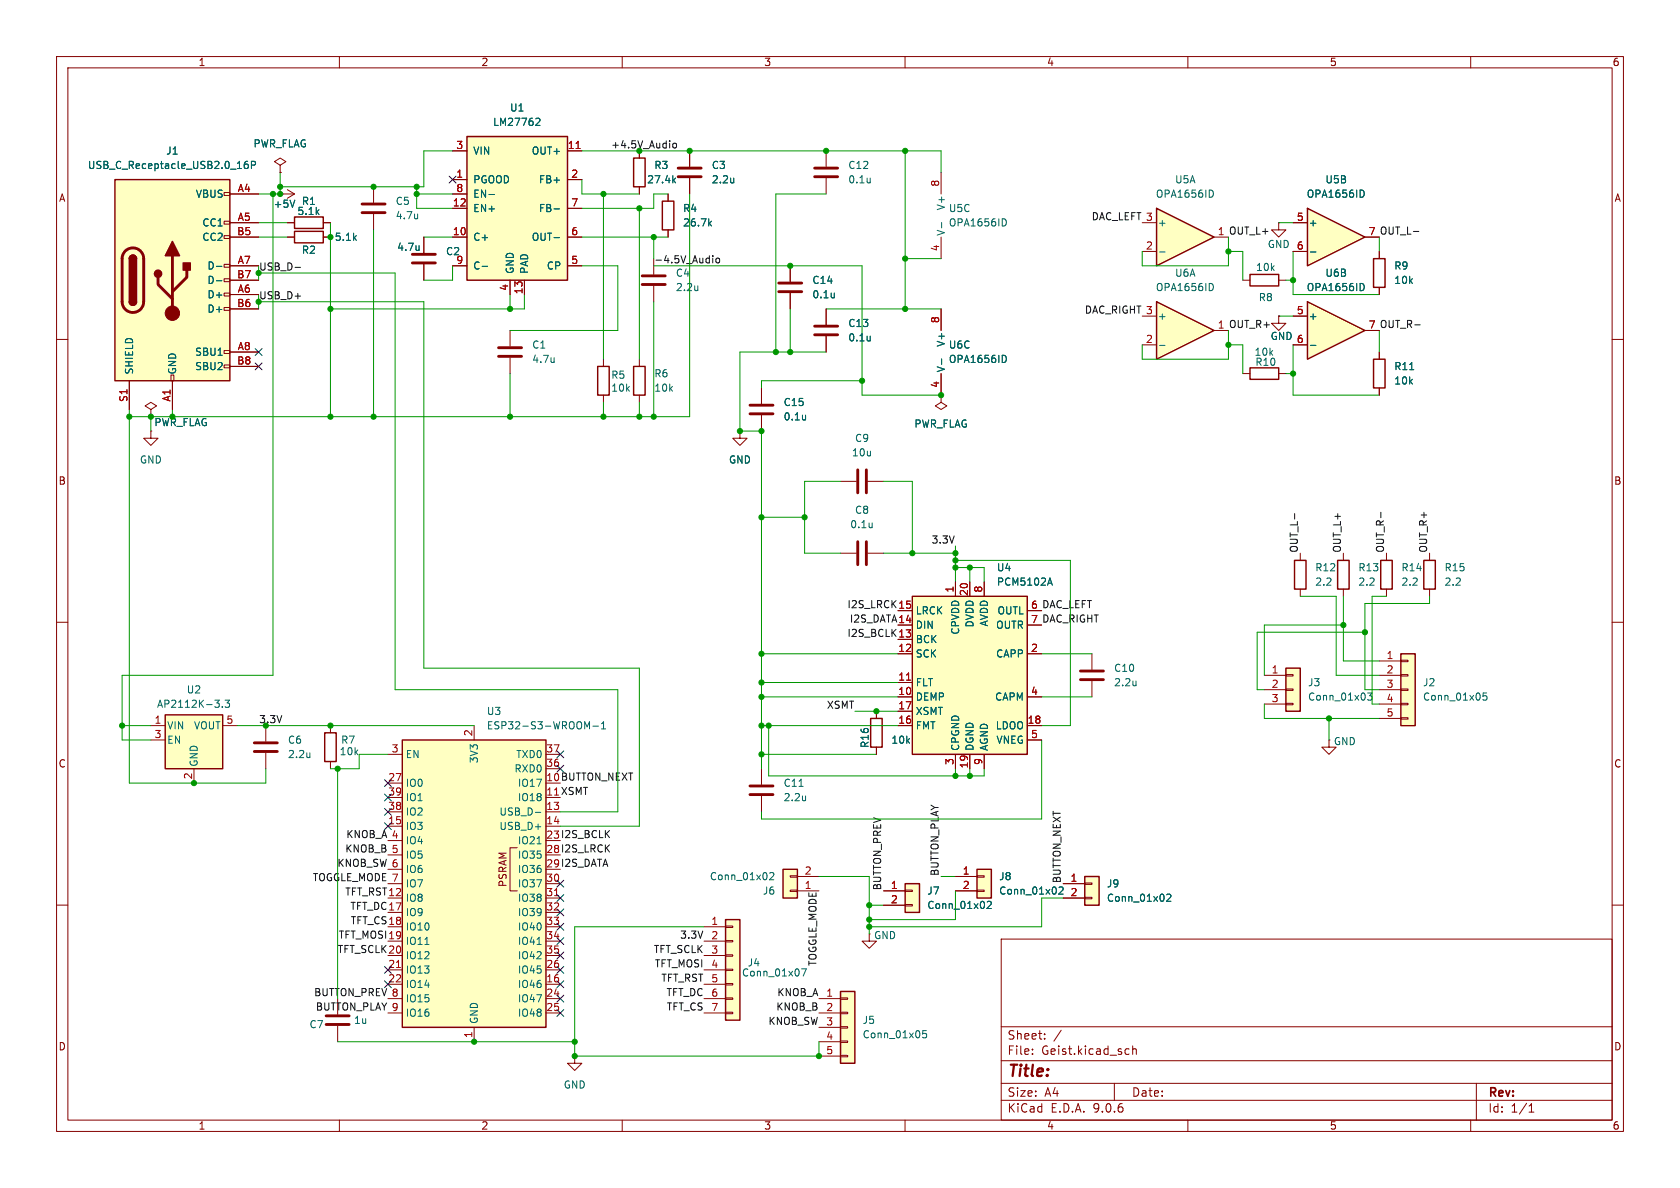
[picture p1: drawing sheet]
<svg xmlns="http://www.w3.org/2000/svg" width="297mm" height="210mm" viewBox="0 0 297 210" stroke-linecap="round" stroke-linejoin="round" font-family="sans-serif">
<g fill="none" stroke="#840000" stroke-width=".18">
<path d="M10 10h277v190h-277zM12 12h273v186h-273zM60 10v2M110 10v2M160 10v2M210 10v2M260 10v2M49.5 34.3h.1M49.5 29.2l1-.6-1-.7-1 .7 1 .6v1.3M49.5 30.5h.1M49.5 34.3h2.6M50.8 33.5l1.3 .8"/>
<path d="M52.1 34.3l-1.3 .8M10 60h2M285 60h2M148.6 85.1h2.8M148.6 97.8h2.8M153.4 85.1h2.8M153.4 97.8h2.8M10 110h2M285 110h2M10 160h2M59.7 176.5v2.8M177 166h108v32h-108z"/>
<path d="M285 160h2M59.7 181.4v2.8M60 198v2M110 198v2M160 198v2M177 194.5h108M177 191.5h108M177 187.5h108M177 181.5h108M182.5 186.3v.1M182.5 185.5v.1M184.7 183.6v.1"/>
<path d="M184.7 182.8v.1M187.6 182.1l-1.3 2M197 191.5v3M199.2 185.4l.4 .1M199.6 186.3l-.4 .1M200.2 185.5l.3-.1 .3 .1 .1 .9M200.2 184.9v1.5M210 198v2M260 198v2M261 191.5v6.5M270.3 196.6h.9M270.3 195.5l.4-.4v1.5"/>
</g>
<path d="M151.6 83.1v4M151.6 95.8v4M153.2 83.1v4M153.2 95.8v4M57.7 179.6h4M57.7 181.1h4" fill="none" stroke="#840000" stroke-width=".51"/>
<path d="M52.1 35.4l-.4 1.2M154.2 92.4v.9M154.2 93.2h-.1" fill="none" stroke="#006464" stroke-width=".18"/>
<path d="M128.3 162.6h2.5v17.7h-2.5z" fill="#ffffc2"/>
<path d="M128.3 162.6h2.5v17.7h-2.5z" fill="none" stroke="#840000" stroke-width=".25"/>
<g fill="none" stroke="#840000" stroke-width=".18">
<path d="M124.5 163.8h3.8M124.5 166.4h3.8M124.5 168.9h3.8M124.5 171.5h3.8M124.5 174h3.8M124.5 176.5h3.8M124.5 179.1h3.8M128.3 163.7h1.2v.3h-1.2zM128.3 166.2h1.2v.3h-1.2zM128.3 168.8h1.2v.2h-1.2zM128.3 171.3h1.2v.3h-1.2zM128.3 173.9h1.2v.2h-1.2z"/>
<path d="M128.3 176.4h1.2v.3h-1.2zM128.3 178.9h1.2v.3h-1.2z"/>
</g>
<path d="M141.7 171.3h.8l-.5 1.2" fill="none" stroke="#006464" stroke-width=".18"/>
<path d="M138.4 153.7h2.6v5.1h-2.6z" fill="#ffffc2"/>
<path d="M138.4 153.7h2.6v5.1h-2.6z" fill="none" stroke="#840000" stroke-width=".25"/>
<path d="M139.7 157.4h1.3v.2h-1.3zM139.7 154.8h1.3v.3h-1.3zM141 157.5h3.8M141 154.9h3.8" fill="none" stroke="#840000" stroke-width=".18"/>
<path d="M136.1 154.4l.5-.2 .2 .4-.8 .9h.8" fill="none" stroke="#006464" stroke-width=".18"/>
<path d="M148.6 175.3h2.5v12.7h-2.5z" fill="#ffffc2"/>
<path d="M52.1 38.4h5v2h-5zM52.1 40.9h5v2h-5zM148.6 175.3h2.5v12.7h-2.5z" fill="none" stroke="#840000" stroke-width=".25"/>
<g fill="none" stroke="#840000" stroke-width=".18">
<path d="M50.8 39.4h1.3M57.1 39.4h1.3M50.8 41.9h1.3M57.1 41.9h1.3M144.8 176.5h3.8M144.8 179.1h3.8M148.6 176.4h1.3v.3h-1.3zM148.6 178.9h1.3v.3h-1.3zM153.7 165.1v1.3h1.2l-1.2 1.2-1.3-1.2h1.3M153.7 165.1h.1M144.8 181.6h3.8M144.8 184.2h3.8"/>
<path d="M144.8 186.7h3.8M148.6 181.5h1.3v.2h-1.3zM148.6 184h1.3v.3h-1.3zM148.6 186.6h1.3v.2h-1.3z"/>
</g>
<path d="M163.8 182.2h-.6l-.1 .6 .2-.1h.4l.1 .2v.4l-.2 .2-.5-.2" fill="none" stroke="#006464" stroke-width=".18"/>
<path d="M71.1 130.8h25.4v50.8h-25.4z" fill="#ffffc2"/>
<path d="M117.1 35.6h2v5h-2zM228.9 99.1h2v5h-2zM236.5 99.1h2v5h-2zM71.1 130.8h25.4v50.8h-25.4z" fill="none" stroke="#840000" stroke-width=".25"/>
<g fill="none" stroke="#840000" stroke-width=".18">
<path d="M118.1 34.3v1.3M121.9 26.7v2.8M121.9 31.5v2.8M166.4 30.5v3.8M118.1 40.6v1.3M166.4 41.9v3.8M130.8 76.2v1.3h1.3l-1.3 1.2-1.3-1.2h1.3M130.8 76.2h.1M229.9 97.8v1.3M237.5 97.8v1.3M229.9 104.1v1.3M237.5 104.1v1.3"/>
<path d="M68.6 133.4h2.5M68.6 138.4h2.5M83.8 128.3v2.5M96.5 133.4h2.6M96.5 135.9h2.6M234.9 130.8v1.3h1.3l-1.3 1.3-1.2-1.3h1.2M234.9 130.8h.1M68.6 141h2.5M68.6 143.5h2.5M68.6 146.1h2.5M68.6 148.6h2.5M68.6 151.1h2.5"/>
<path d="M68.6 153.7h2.5M68.6 156.2h2.5M68.6 158.8h2.5M91.4 149.9h-1.2v7.6h1.2M96.5 143.5h2.6M96.5 146.1h2.6M96.5 156.2h2.6M96.5 158.8h2.6M68.6 161.3h2.5M68.6 163.8h2.5M68.6 166.4h2.5M68.6 168.9h2.5"/>
<path d="M68.6 171.5h2.5M68.6 174h2.5M68.6 176.5h2.5M68.6 179.1h2.5M96.5 161.3h2.6M96.5 163.8h2.6M96.5 166.4h2.6M96.5 168.9h2.6M96.5 171.5h2.6M96.5 174h2.6M96.5 176.5h2.6M96.5 179.1h2.6"/>
<path d="M83.8 181.6v2.6"/>
</g>
<g fill="none" stroke="#006464" stroke-width=".18">
<path d="M125.4 39.5l.4 .4M125.8 39.1l-.5 .5M129.7 31.5v.8M129.7 32.2v.1M166.5 39.3v1M177.5 38.7a.68 .68 0 0 1 .4 .6 .68 .68 0 0 1-.4 .6M103.8 128.5l.4-.9v1.2M104.8 128.4h1M106.3 128.8h.8M106.3 127.9l.4-.3v1.2M94.6 143.6h1M94.9 149.2h.8"/>
<path d="M75.1 166.9h.7M94.9 166.9h.8"/>
</g>
<path d="M98 158.3h.8M70.1 171h.7" fill="none" stroke="#a90000" stroke-width=".18"/>
<path d="M119.9 29.7h4.1M119.9 31.2h4.1" fill="none" stroke="#840000" stroke-width=".51"/>
<path d="M247.6 115.6h2.6v12.7h-2.6z" fill="#ffffc2"/>
<path d="M244.1 99.1h2v5h-2zM251.7 99.1h2v5h-2zM247.6 115.6h2.6v12.7h-2.6z" fill="none" stroke="#840000" stroke-width=".25"/>
<g fill="none" stroke="#840000" stroke-width=".18">
<path d="M245.1 97.8v1.3M252.7 97.8v1.3M243.8 116.8h3.8M243.8 119.4h3.8M245.1 104.1v1.3M247.6 116.7h1.3v.3h-1.3zM247.6 119.3h1.3v.2h-1.3zM252.7 104.1v1.3M243.8 121.9h3.8M243.8 124.5h3.8M243.8 127h3.8M247.6 121.8h1.3v.2h-1.3z"/>
<path d="M247.6 124.3h1.3v.3h-1.3zM247.6 126.9h1.3v.2h-1.3z"/>
</g>
<path d="M262.8 122.5h-.6v.6l.1-.1h.5l.1 .2-.1 .4-.2 .2-.4-.2" fill="none" stroke="#006464" stroke-width=".18"/>
<path d="M227.3 118.1h2.6v7.6h-2.6z" fill="#ffffc2"/>
<path d="M112 64.8h2v5.1h-2zM227.3 118.1h2.6v7.6h-2.6z" fill="none" stroke="#840000" stroke-width=".25"/>
<path d="M115.6 45.7v2.8M115.6 50.5v2.8M113 63.5v1.3M113 69.9v1.2M193 115.6v2.8M223.5 119.4h3.8M227.3 119.3h1.3v.2h-1.3zM193 120.4v2.8M223.5 121.9h3.8M223.5 124.5h3.8M227.3 121.8h1.3v.2h-1.3zM227.3 124.3h1.3v.3h-1.3z" fill="none" stroke="#840000" stroke-width=".18"/>
<path d="M123.4 50.5v.9M123.4 51.3h-.1M200.8 120.4v.8M200.8 121.1v.1M241.8 122.5h.8l-.5 .5 .4 .1v.5l-.2 .2-.5-.2" fill="none" stroke="#006464" stroke-width=".18"/>
<path d="M113.5 48.8h4.1M113.5 50.3h4.1M191 118.6h4.1M191 120.1h4.1" fill="none" stroke="#840000" stroke-width=".51"/>
<path d="M82.5 24.1h17.8v25.4h-17.8z" fill="#ffffc2"/>
<path d="M82.5 24.1h17.8v25.4h-17.8zM57.4 129.5h2v5.1h-2z" fill="none" stroke="#840000" stroke-width=".25"/>
<g fill="none" stroke="#840000" stroke-width=".18">
<path d="M80 26.7h2.5M80 31.8h2.5M80 34.3h2.5M80 36.8h2.5M100.3 26.7h2.6M100.3 31.8h2.6M100.3 36.8h2.6M80 41.9h2.5M80 47h2.5M90.2 49.5v2.6M92.7 49.5v2.6M100.3 41.9h2.6"/>
<path d="M100.3 47h2.6M58.4 128.3v1.2M58.4 134.6v1.3"/>
</g>
<path d="M86.4 34.4h1M94.9 20.9l.4 .1 .2 .3-.8 .9h.8M97.9 36.9h1M85.2 47.1h1M97.9 42h1" fill="none" stroke="#006464" stroke-width=".18"/>
<path d="M101.8 26.3h.8" fill="none" stroke="#a90000" stroke-width=".18"/>
<path d="M191.8 154.9h2.5v5.1h-2.5z" fill="#ffffc2"/>
<path d="M105.7 64.8h2v5.1h-2zM191.8 154.9h2.5v5.1h-2.5z" fill="none" stroke="#840000" stroke-width=".25"/>
<path d="M106.7 63.5v1.3M106.7 69.9v1.2M188 156.2h3.8M188 158.8h3.8M191.8 156.1h1.2v.2h-1.2zM191.8 158.6h1.2v.3h-1.2z" fill="none" stroke="#840000" stroke-width=".18"/>
<path d="M206.3 158.2l.5-.1 .2 .3-.8 .9h.8" fill="none" stroke="#006464" stroke-width=".18"/>
<path d="M172.7 153.7h2.6v5.1h-2.6z" fill="#ffffc2"/>
<path d="M112 27.9h2v5.1h-2zM153.9 127h2.1v5.1h-2.1zM172.7 153.7h2.6v5.1h-2.6z" fill="none" stroke="#840000" stroke-width=".25"/>
<path d="M113 26.7v1.2M113 33v1.3M134.6 135.9v2.8M154.9 125.7v1.3M154.9 132.1v1.3M134.6 140.7v2.8M168.9 154.9h3.8M168.9 157.5h3.8M172.7 154.8h1.3v.3h-1.3zM172.7 157.4h1.3v.2h-1.3z" fill="none" stroke="#840000" stroke-width=".18"/>
<path d="M119.1 31.8l.3 .5M119.4 31.5l-.5 .5M141.3 139h.7M142.4 140.7v.8M142.4 141.4v.1M187.2 156.9l.5-.1 .2 .4-.7 .9h.7" fill="none" stroke="#006464" stroke-width=".18"/>
<path d="M132.6 138.9h4.1M132.6 140.5h4.1" fill="none" stroke="#840000" stroke-width=".51"/>
<path d="M231.1 53.3l10.2 5.1-10.2 5.1z" fill="#ffffc2"/>
<path d="M231.1 53.3l10.2 5.1-10.2 5.1zM242.8 45.7h2.1v5.1h-2.1zM242.8 63.5h2.1v5.1h-2.1z" fill="none" stroke="#840000" stroke-width=".25"/>
<path d="M228.6 55.9h2.5M241.3 58.4h2.5M243.8 44.5v1.2M243.8 50.8v1.3M228.6 61h2.5M243.8 62.2v1.3M243.8 68.6v1.3M47 128.3v2.8M47 133.1v2.8" fill="none" stroke="#840000" stroke-width=".18"/>
<path d="M240.8 50.1a.68 .68 0 0 1 .4 .6 .68 .68 0 0 1-.4 .7M231.7 61.1h.9M249.2 65.3h.7M54.8 133.1v.8M54.8 133.8l-.1 .1" fill="none" stroke="#006464" stroke-width=".18"/>
<path d="M45 131.3h4M45 132.8h4" fill="none" stroke="#840000" stroke-width=".51"/>
<path d="M231.1 36.8l10.2 5.1-10.2 5.1z" fill="#ffffc2"/>
<path d="M231.1 36.8l10.2 5.1-10.2 5.1z" fill="none" stroke="#840000" stroke-width=".25"/>
<path d="M228.6 39.4h2.5M228.6 44.5h2.5M241.3 41.9h2.5" fill="none" stroke="#840000" stroke-width=".18"/>
<path d="M240.8 33.6a.68 .68 0 0 1 .4 .6 .68 .68 0 0 1-.4 .7M231.7 44.5h.9" fill="none" stroke="#006464" stroke-width=".18"/>
<path d="M160 156.2h2.6v5.1h-2.6z" fill="#ffffc2"/>
<path d="M221 48.5h5.1v2h-5.1zM221 65h5.1v2.1h-5.1zM160 156.2h2.6v5.1h-2.6z" fill="none" stroke="#840000" stroke-width=".25"/>
<g fill="none" stroke="#840000" stroke-width=".18">
<path d="M74.9 41.9v2.8M74.9 46.7v2.8M219.7 49.5h1.3M226.1 55.9v1.3h1.2l-1.2 1.2-1.3-1.2h1.3M226.1 55.9h.1M226.1 49.5h1.2M26.7 76.2v1.3h1.2l-1.2 1.2-1.3-1.2h1.3M26.7 76.2h.1M219.7 66h1.3M226.1 66h1.2M156.2 157.5h3.8M160 157.4h1.3v.2h-1.3z"/>
<path d="M160 159.9h1.3v.2h-1.3zM156.2 160h3.8"/>
</g>
<path d="M74.1 43.4v.9M74.1 44.1l-.1 .1M174.5 159.5l.5-.2 .2 .4-.7 .9h.7" fill="none" stroke="#006464" stroke-width=".18"/>
<path d="M72.9 45h4.1M72.9 46.5h4.1" fill="none" stroke="#840000" stroke-width=".51"/>
<path d="M161.3 105.4h20.3v28h-20.3z" fill="#ffffc2"/>
<path d="M161.3 105.4h20.3v28h-20.3z" fill="none" stroke="#840000" stroke-width=".25"/>
<g fill="none" stroke="#840000" stroke-width=".18">
<path d="M226.1 39.4v1.2h1.2l-1.2 1.3-1.3-1.3h1.3M226.1 39.4h.1M158.7 108h2.6M158.7 110.5h2.6M158.7 113h2.6M158.7 115.6h2.6M168.9 102.9v2.5M171.4 102.9v2.5M174 102.9v2.5M181.6 108h2.5M181.6 110.5h2.5M181.6 115.6h2.5"/>
<path d="M158.7 120.7h2.6M158.7 123.2h2.6M158.7 125.7h2.6M158.7 128.3h2.6M168.9 133.4v2.5M171.4 133.4v2.5M174 133.4v2.5M181.6 123.2h2.5M181.6 128.3h2.5M181.6 130.8h2.5"/>
</g>
<path d="M160.3 120.2h.7" fill="none" stroke="#a90000" stroke-width=".18"/>
<path d="M185.3 103.1h.6M185.6 102.2l.4 1.2" fill="none" stroke="#006464" stroke-width=".18"/>
<path d="M204.5 53.3l10.1 5.1-10.1 5.1z" fill="#ffffc2"/>
<path d="M204.5 53.3l10.1 5.1-10.1 5.1z" fill="none" stroke="#840000" stroke-width=".25"/>
<path d="M201.9 55.9h2.6M214.6 58.4h2.6M201.9 61h2.6" fill="none" stroke="#840000" stroke-width=".18"/>
<path d="M214.1 50.1a.68 .68 0 0 1 .4 .6 .68 .68 0 0 1-.4 .7M205 61.1h1" fill="none" stroke="#006464" stroke-width=".18"/>
<path d="M204.5 36.8l10.1 5.1-10.1 5.1z" fill="#ffffc2"/>
<path d="M204.5 36.8l10.1 5.1-10.1 5.1z" fill="none" stroke="#840000" stroke-width=".25"/>
<g fill="none" stroke="#840000" stroke-width=".18">
<path d="M66 33v2.8M66 37.8v2.8M201.9 39.4h2.6M90.2 58.4v2.8M166.4 54.6v3.8M201.9 44.5h2.6M214.6 41.9h2.6M90.2 63.2v2.8M134.6 68.6v2.8M134.6 73.4v2.8M166.4 69.9v1.2l1 .7-1 .6-1-.6 1-.7M166.4 69.9h.1"/>
<path d="M166.4 66v3.9"/>
</g>
<path d="M73.8 37.8v.9M73.8 38.6h.1M214.1 33.6a.68 .68 0 0 1 .4 .6 .68 .68 0 0 1-.4 .7M205 44.5h1M98 63.2v.9M98 64h-.1M142.4 73.4v.8M142.4 74.1v.1M166.5 63.5v.9M177.5 62.8a.68 .68 0 0 1 .4 .6 .68 .68 0 0 1-.4 .7" fill="none" stroke="#006464" stroke-width=".18"/>
<path d="M64 36.1h4.1M64 37.6h4.1M88.1 61.5h4.1M88.1 63h4.1M132.6 73.2h4.1M132.6 71.6h4.1" fill="none" stroke="#840000" stroke-width=".51"/>
<path d="M29.2 126.4h10.2v9.5h-10.2z" fill="#ffffc2"/>
<path d="M29.2 126.4h10.2v9.5h-10.2z" fill="none" stroke="#840000" stroke-width=".25"/>
<path d="M146 26.7v2.8M146 31.5v2.8M139.7 47v2.8M139.7 51.8v2.8M146 54.6v2.8M146 59.4v2.8M26.7 128.3h2.5M26.7 130.8h2.5M34.3 135.9v2.5M39.4 128.3h2.5M101.6 186.7v1.3h1.3l-1.3 1.2-1.3-1.2h1.3M101.6 186.7h.1" fill="none" stroke="#840000" stroke-width=".18"/>
<path d="M153.8 31.5v.8M153.8 32.2v.1M147.5 51.8v.8M147.5 52.5l-.1 .1M153.8 59.4v.9M153.8 60.1v.1M38 123.8h.8l-.5 .5M38.7 124.4v.5M39.3 124.9v.1M39.8 123.8h.8l-.4 .5 .3 .1v.5l-.2 .1-.5-.1" fill="none" stroke="#006464" stroke-width=".18"/>
<path d="M144 31.2h4.1M144 29.7h4.1M137.7 51.6h4M137.7 50h4M144 59.2h4.1M144 57.7h4.1" fill="none" stroke="#840000" stroke-width=".51"/>
<path d="M20.3 31.8h20.3v35.5h-20.3z" fill="#ffffc2"/>
<g fill="none" stroke="#840000" stroke-width=".18">
<path d="M39.6 34h1v.5h-1zM39.6 39.1h1v.5h-1zM40.6 34.3h5.1M40.6 39.4h5.1M49.5 34.3h.1M49.5 30.5h.1M50.8 39.4h1.3M57.1 39.4h1.3M80 34.3h2.5M80 26.7h2.5M80 31.8h2.5M80 36.8h2.5"/>
<path d="M100.3 26.7h2.6M100.3 31.8h2.6M100.3 36.8h2.6M113 26.7v1.2M113 33v1.3M118.1 34.3v1.3M121.9 26.7v2.8M121.9 31.5v2.8M228.6 39.4h2.5M39.6 41.7h1v.5h-1zM39.6 46.7h1v.5h-1zM39.6 49.3h1v.5h-1z"/>
<path d="M39.6 51.8h1v.5h-1zM39.6 54.4h1v.5h-1zM40.6 41.9h5.1M40.6 47h5.1M40.6 49.5h5.1M40.6 52.1h5.1M40.6 54.6h5.1M50.8 41.9h1.3M57.1 41.9h1.3M74.9 41.9v2.8M74.9 46.7v2.8M80 41.9h2.5"/>
<path d="M80 47h2.5M90.2 49.5v2.6M92.7 49.5v2.6M100.3 41.9h2.6M100.3 47h2.6M118.1 40.6v1.3M139.7 47v2.8M139.7 51.8v2.8M146 54.6v2.8M146 59.4v2.8M166.4 54.6v3.8M226.1 55.9h.1"/>
<path d="M228.6 44.5h2.5M228.6 55.9h2.5M241.3 41.9h2.5M241.3 58.4h2.5M243.8 44.5v1.2M243.8 50.8v1.3M22.9 67.3v5.1M26.7 72.4l1-.6-1-.7-1 .7 1 .6v1.3M26.7 73.7h.1M30.2 66.3h.5v1h-.5zM30.5 67.3v5.1M39.6 62h1v.5h-1z"/>
<path d="M39.6 64.5h1v.5h-1zM40.6 62.2h5.1M40.6 64.8h5.1M130.8 76.2h.1M134.6 68.6v2.8M134.6 73.4v2.8M166.4 69.9h.1M166.4 66v3.9M228.6 61h2.5M243.8 62.2v1.3M243.8 68.6v1.3M158.7 108h2.6"/>
<path d="M158.7 110.5h2.6M158.7 113h2.6M158.7 115.6h2.6M168.9 102.9v2.5M171.4 102.9v2.5M174 102.9v2.5M181.6 108h2.5M181.6 110.5h2.5M181.6 115.6h2.5M154.9 125.7v1.3M154.9 132.1v1.3M158.7 120.7h2.6"/>
<path d="M158.7 123.2h2.6M158.7 125.7h2.6M158.7 128.3h2.6M168.9 133.4v2.5M171.4 133.4v2.5M174 133.4v2.5M181.6 123.2h2.5M181.6 128.3h2.5M181.6 130.8h2.5M156.2 157.5h3.8M168.9 157.5h3.8M168.9 154.9h3.8"/>
<path d="M188 156.2h3.8M188 158.8h3.8M156.2 160h3.8"/>
</g>
<path d="M20.3 31.8h20.3v35.5h-20.3zM22.9 45.7a.64 .64 0 0 1 .6-.6 .64 .64 0 0 1 .6 .6M22.9 53.3a.64 .64 0 0 0 .6 .7 .64 .64 0 0 0 .6-.7" fill="none" stroke="#840000" stroke-width=".25"/>
<path d="M22.1 44.4a1.9 1.9 0 0 1 2.1-.4 1.9 1.9 0 0 1 1.2 1.7v7.6a1.91 1.91 0 0 1-1.9 1.9 1.91 1.91 0 0 1-1.9-1.9v-7.7l.2-.7zM27.9 49v1.3l2.6 2.5M30.5 45.2v10.2M33 47.8v1.2l-2.5 2.6" fill="none" stroke="#840000" stroke-width=".51"/>
<g fill="#840000" stroke="#840000" stroke-width=".25">
<path d="M22.9 45.7h1.2v7.6h-1.2z"/>
<path d="M23 45.3a.64 .64 0 0 1 .7-.2 .64 .64 0 0 1 .4 .6h-1.2z"/>
<path d="M22.9 53.3h1.2a.64 .64 0 0 1-.6 .7 .64 .64 0 0 1-.6-.7z"/>
<path d="M30.5 42.7l1.2 2.5h-2.5z"/>
<path d="M32.4 46.5h1.3v1.3h-1.3z"/>
<circle cx="27.9" cy="48.4" r=".63"/>
</g>
<circle cx="30.5" cy="55.4" r="1.27" fill="#840000" stroke="#840000" stroke-width=".18"/>
<g fill="none" stroke="#006464" stroke-width=".18">
<path d="M43.8 28.5l-.4 .1a.86 .86 0 0 0 0 1.2l.4-.1 .1-.5-.2-.2-.4 .1-.1 .1M44.4 29.2l.7-.1 .1-.2-.1-.3-.7-.1v1.3M52.1 35.4l-.4 1.2M86.4 34.4h1M94.9 20.9l.4 .1 .2 .3-.8 .9h.8M97.9 36.9h1M119.1 31.8l.3 .5M119.4 31.5l-.5 .5M125.4 39.5l.4 .4M125.8 39.1l-.5 .5M129.7 31.5v.8M129.7 32.2v.1"/>
<path d="M240.8 33.6a.68 .68 0 0 1 .4 .6 .68 .68 0 0 1-.4 .7M38.3 47.1h.9M38.3 49.6h.9M74.1 43.4v.9M74.1 44.1l-.1 .1M85.2 47.1h1M97.9 42h1M147.5 51.8v.8M147.5 52.5l-.1 .1M153.8 59.4v.9M231.7 44.5h.9M240.8 50.1a.68 .68 0 0 1 .4 .6 .68 .68 0 0 1-.4 .7"/>
<path d="M142.4 73.4v.8M142.4 74.1v.1M153.8 60.1v.1M166.5 63.5v.9M177.5 62.8a.68 .68 0 0 1 .4 .6 .68 .68 0 0 1-.4 .7M231.7 61.1h.9M249.2 65.3h.7M185.3 103.1h.6M185.6 102.2l.4 1.2M174.5 159.5l.5-.2 .2 .4-.7 .9h.7M187.2 156.9l.5-.1 .2 .4-.7 .9h.7M206.3 158.2l.5-.1 .2 .3-.8 .9h.8"/>
</g>
<path d="M119 25.4l.2-.1 .3 .1 .1 .5-.1 .2-.3 .1-.2-.2zM52.2 47.3h.9M126 45.2v.1M126 45.6v.9M126.6 45.8l.2-.2 .4 .2v.4l-.1 .2-.3 .1-.2-.1zM249.9 40.9h.9M250.1 57.4h1M228.9 90.8v1M244.1 90.6v.9" fill="none" stroke="#0f0f0f" stroke-width=".18"/>
<g fill="none" stroke="#009600" stroke-width=".18">
<path d="M45.7 39.4h5.1M48.3 34.3v85.1h-26.7v11.4h5.1M49.5 30.5v3.8h-3.8M58.4 39.4v34.3M73.7 33v3.8h6.3M73.7 34.3h6.3M80 26.7h-5.1v6.3h-25.4M102.9 31.8v2.5h10.1M102.9 26.7h63.5v3.8M106.7 34.3v29.2M113 36.8v26.7M118.1 34.3h-2.5v2.5h-12.7"/>
<path d="M121.9 34.3v39.4h-99M146 34.3h-8.8v27.9M160 26.7v27.9M226.1 39.4h2.5M45.7 41.9h5.1M45.7 49.5v-1.2h24.1v73.6h39.4v21.6h-10.1M45.7 54.6v-1.3h29.2v64.8h38.1v28h-13.9M66 40.6v33.1M74.9 41.9h5.1M80 47v2.5h-5.1M90.2 52.1v2.5M92.7 52.1v2.5h-34.3"/>
<path d="M102.9 41.9h15.2M102.9 47h6.3v11.4h-19M115.6 41.9v3.8M115.6 53.3v20.4M115.6 47h36.8v22.9h14M139.7 54.6v7.6M146 54.6h20.4M160 45.7h6.4M217.2 41.9v5.1h-15.3v-2.5M217.2 58.4v5.1h-15.3v-2.5M217.2 44.5h2.5v5M226.1 55.9h2.5"/>
<path d="M227.3 49.5h1.3M228.6 44.5v7.6h15.2M243.8 41.9v2.6M243.8 58.4v3.8M22.9 72.4v66h24.1v-2.5M26.7 73.7v2.5M30.5 72.4v1.3M90.2 66v7.7M106.7 71.1v2.6M113 71.1v2.6M146 62.2h-15.2v14h3.8v59.7M152.4 67.3h-17.8v1.3"/>
<path d="M217.2 61h2.5v5M227.3 66h1.3M228.6 61v8.9h15.2M134.6 91.4h7.6M148.6 85.1h-6.4v12.7h6.4M156.2 97.8h12.7M156.2 85.1h5.1v12.7M168.9 99.1h20.3v29.2h-5.1M168.9 96.5v6.4M134.6 115.6h24.1M168.9 100.3h5.1v2.6M171.4 100.3v2.6"/>
<path d="M184.1 115.6h8.9M229.9 105.4h6.3v14h7.6M237.5 110.5h-14v8.9M237.5 105.4v11.4h6.3M241.3 111.8h-19.1v10.1h1.3M245.1 105.4h-2.5v19.1h1.2M252.7 105.4v1.3h-11.4v15.2h2.5M21.6 128.3h5.1M41.9 128.3h41.9M59.7 135.9v40.6M68.6 133.4h-5.1v2.5h-5.1M134.6 128.3h24.1"/>
<path d="M134.6 133.4h20.3M134.6 123.2h24.1M134.6 120.7h24.1M135.9 128.3v8.9h38.1v-1.3M151.1 125.7h7.6M168.9 135.9v1.3M171.4 135.9v1.3M184.1 123.2h8.9M184.1 130.8v14h-49.5v-1.3M223.5 124.5v2.5h20.3M234.9 127v3.8M144.8 154.9h8.9v10.2"/>
<path d="M166.4 154.9h2.5M168.9 157.5v5.1h-15.2M188 158.8h-3.9v5h-30.4M124.5 163.8h-22.9v22.9h43.2v-2.5M153.7 160h2.5M59.7 184.2h41.9"/>
</g>
<g fill="none" stroke="#000084" stroke-width=".18">
<path d="M79.4 31.1l1.2 1.3M80.6 31.1l-1.2 1.3M45.1 61.6l1.2 1.2M45.1 64.2l1.2 1.2M46.3 61.6l-1.2 1.2M46.3 64.2l-1.2 1.2M68 137.8l1.2 1.2M69.2 137.8l-1.2 1.2M98.5 135.3l1.2 1.2M98.5 132.7l1.2 1.3M99.7 135.3l-1.2 1.2M99.7 132.7l-1.2 1.3"/>
<path d="M68 142.9l1.2 1.2M68 145.4l1.2 1.3M68 140.4l1.2 1.2M69.2 142.9l-1.2 1.2M69.2 145.4l-1.2 1.3M69.2 140.4l-1.2 1.2M98.5 158.1l1.2 1.3M98.5 155.6l1.2 1.2M99.7 158.1l-1.2 1.3M99.7 155.6l-1.2 1.2M68 173.4l1.2 1.2M68 170.8l1.2 1.3"/>
<path d="M69.2 173.4l-1.2 1.2M69.2 170.8l-1.2 1.3M98.5 170.8l1.2 1.3M98.5 175.9l1.2 1.2M98.5 173.4l1.2 1.2M98.5 165.8l1.2 1.2M98.5 168.3l1.2 1.2M98.5 163.2l1.2 1.2M98.5 160.7l1.2 1.2M98.5 178.5l1.2 1.2M99.7 170.8l-1.2 1.3M99.7 175.9l-1.2 1.2"/>
<path d="M99.7 173.4l-1.2 1.2M99.7 165.8l-1.2 1.2M99.7 168.3l-1.2 1.2M99.7 163.2l-1.2 1.2M99.7 160.7l-1.2 1.2M99.7 178.5l-1.2 1.2"/>
</g>
<path d="M101.8 26.3h.8M160.3 120.2h.7" fill="none" stroke="#a90000" stroke-width=".18"/>
<g fill="#009600" stroke="#009600" stroke-width=".18">
<circle cx="115.6" cy="41.9" r=".46"/>
<circle cx="113" cy="36.8" r=".46"/>
<circle cx="106.7" cy="34.3" r=".46"/>
<circle cx="121.9" cy="26.7" r=".46"/>
<circle cx="113" cy="73.7" r=".46"/>
<circle cx="115.6" cy="73.7" r=".46"/>
<circle cx="106.7" cy="73.7" r=".46"/>
<circle cx="47" cy="128.3" r=".46"/>
<circle cx="58.4" cy="128.3" r=".46"/>
<circle cx="30.5" cy="73.7" r=".46"/>
<circle cx="58.4" cy="73.7" r=".46"/>
<circle cx="26.7" cy="73.7" r=".46"/>
<circle cx="22.9" cy="73.7" r=".46"/>
<circle cx="21.6" cy="128.3" r=".46"/>
<circle cx="34.3" cy="138.4" r=".46"/>
<circle cx="48.3" cy="34.3" r=".46"/>
<circle cx="49.5" cy="34.3" r=".46"/>
<circle cx="58.4" cy="54.6" r=".46"/>
<circle cx="66" cy="73.7" r=".46"/>
<circle cx="58.4" cy="41.9" r=".46"/>
<circle cx="49.5" cy="33" r=".46"/>
<circle cx="83.8" cy="184.2" r=".46"/>
<circle cx="144.8" cy="186.7" r=".46"/>
<circle cx="134.6" cy="128.3" r=".46"/>
<circle cx="134.6" cy="133.4" r=".46"/>
<circle cx="101.6" cy="186.7" r=".46"/>
<circle cx="101.6" cy="184.2" r=".46"/>
<circle cx="90.2" cy="54.6" r=".46"/>
<circle cx="73.7" cy="33" r=".46"/>
<circle cx="73.7" cy="34.3" r=".46"/>
<circle cx="66" cy="33" r=".46"/>
<circle cx="90.2" cy="73.7" r=".46"/>
<circle cx="59.7" cy="135.9" r=".46"/>
<circle cx="134.6" cy="91.4" r=".46"/>
<circle cx="130.8" cy="76.2" r=".46"/>
<circle cx="134.6" cy="120.7" r=".46"/>
<circle cx="135.9" cy="128.3" r=".46"/>
<circle cx="134.6" cy="123.2" r=".46"/>
<circle cx="134.6" cy="115.6" r=".46"/>
<circle cx="154.9" cy="125.7" r=".46"/>
<circle cx="142.2" cy="91.4" r=".46"/>
<circle cx="161.3" cy="97.8" r=".46"/>
<circle cx="153.7" cy="163.8" r=".46"/>
<circle cx="153.7" cy="160" r=".46"/>
<circle cx="153.7" cy="162.6" r=".46"/>
<circle cx="171.4" cy="100.3" r=".46"/>
<circle cx="241.3" cy="111.8" r=".46"/>
<circle cx="234.9" cy="127" r=".46"/>
<circle cx="237.5" cy="110.5" r=".46"/>
<circle cx="160" cy="26.7" r=".46"/>
<circle cx="160" cy="45.7" r=".46"/>
<circle cx="146" cy="26.7" r=".46"/>
<circle cx="139.7" cy="47" r=".46"/>
<circle cx="139.7" cy="62.2" r=".46"/>
<circle cx="137.2" cy="62.2" r=".46"/>
<circle cx="160" cy="54.6" r=".46"/>
<circle cx="152.4" cy="67.3" r=".46"/>
<circle cx="134.6" cy="76.2" r=".46"/>
<circle cx="166.4" cy="69.9" r=".46"/>
<circle cx="228.6" cy="66" r=".46"/>
<circle cx="228.6" cy="49.5" r=".46"/>
<circle cx="217.2" cy="61" r=".46"/>
<circle cx="217.2" cy="44.5" r=".46"/>
<circle cx="168.9" cy="97.8" r=".46"/>
<circle cx="168.9" cy="99.1" r=".46"/>
<circle cx="168.9" cy="137.2" r=".46"/>
<circle cx="171.4" cy="137.2" r=".46"/>
<circle cx="168.9" cy="100.3" r=".46"/>
</g>
<text font-size="2.8" fill="#840000" x="178" y="190.9">Title:</text>
<g font-size="2.1" fill="#840000">
<text x="178" y="184">Sheet:</text>
<text x="178" y="186.7">File:</text>
<text x="184.1" y="186.7">Geist.kicad_sch</text>
<text x="178" y="196.9">KiCad</text>
<text x="178" y="194.1">Size:</text>
<text x="184.7" y="194.1">A4</text>
<text x="185.7" y="196.9">E.D.A.</text>
<text x="193.3" y="196.9">9.0.6</text>
<text x="200" y="194.1">Date:</text>
<text x="263" y="194.3">Rev:</text>
<text x="263" y="196.9">Id:</text>
<text x="267.1" y="196.9">1/1</text>
</g>
<g font-size="1.8" fill="#840000">
<text x="35" y="11.9">1</text>
<text x="85" y="11.9">2</text>
<text x="135" y="11.9">3</text>
<text x="185" y="11.9">4</text>
<text x="235" y="11.9">5</text>
<text x="285" y="11.9">6</text>
<text x="10.3" y="35.9">A</text>
<text x="285.3" y="35.9">A</text>
<text x="10.3" y="85.9">B</text>
<text x="285.3" y="85.9">B</text>
<text x="10.3" y="135.9">C</text>
<text x="285.3" y="135.9">C</text>
<text x="89.8" y="156.9" transform="rotate(-90 89.8 156.9)">PSRAM</text>
<text x="10.3" y="185.9">D</text>
<text x="285.3" y="185.9">D</text>
<text x="35" y="199.9">1</text>
<text x="85" y="199.9">2</text>
<text x="135" y="199.9">3</text>
<text x="185" y="199.9">4</text>
<text x="235" y="199.9">5</text>
<text x="285" y="199.9">6</text>
</g>
<g font-size="1.8" fill="#006464">
<text x="87.1" y="22.5">LM27762</text>
<text x="90.1" y="19.9">U1</text>
<text x="29.3" y="27.5">J1</text>
<text x="44.7" y="26.3">PWR_FLAG</text>
<text x="83.6" y="27.5">VIN</text>
<text x="93.9" y="27.5">OUT+</text>
<text x="15.4" y="30.1">USB_C_Receptacle_USB2.0_16P</text>
<text x="34.5" y="35.2">VBUS</text>
<text x="83.6" y="32.6">PGOOD</text>
<text x="83.6" y="35.2">EN-</text>
<text x="95.2" y="32.6">FB+</text>
<text x="114.3" y="32.6">27.4k</text>
<text x="115.6" y="30.1">R3</text>
<text x="125.7" y="30.1">C3</text>
<text x="125.7" y="32.6">2.2u</text>
<text x="149.9" y="30.1">C12</text>
<text x="149.9" y="32.6">0.1u</text>
<text x="204.2" y="35.2">OPA1656ID</text>
<text x="207.6" y="32.6">U5A</text>
<text x="230.9" y="35.2">OPA1656ID</text>
<text x="234.2" y="32.6">U5B</text>
<text x="35.7" y="40.2">CC1</text>
<text x="48.3" y="36.9">+5V</text>
<text x="52.5" y="38.2">5.1k</text>
<text x="53.3" y="36.4">R1</text>
<text x="69.9" y="36.4">C5</text>
<text x="69.9" y="39">4.7u</text>
<text x="83.6" y="37.7">EN+</text>
<text x="95.2" y="37.7">FB-</text>
<text x="120.7" y="37.7">R4</text>
<text x="120.7" y="40.2">26.7k</text>
<text x="167.2" y="41.8" transform="rotate(-90 167.2 41.8)">V-</text>
<text x="167.2" y="37.3" transform="rotate(-90 167.2 37.3)">V+</text>
<text x="167.6" y="40.2">OPA1656ID</text>
<text x="167.6" y="37.7">U5C</text>
<text x="204.6" y="40.2">+</text>
<text x="231.3" y="40.2">+</text>
<text x="35.7" y="42.8">CC2</text>
<text x="36.6" y="47.9">D-</text>
<text x="53.3" y="45.1">R2</text>
<text x="59.1" y="42.8">5.1k</text>
<text x="70.1" y="44.6">4.7u</text>
<text x="78.7" y="45.3">C2</text>
<text x="80.6" y="46.7">9</text>
<text x="83.6" y="42.8">C+</text>
<text x="83.6" y="47.9">C-</text>
<text x="93.9" y="42.8">OUT-</text>
<text x="96.6" y="47.9">CP</text>
<text x="224" y="44">GND 6</text>
<text x="246.4" y="47.9">R9</text>
<text x="36.6" y="50.4">D-</text>
<text x="36.6" y="52.9">D+</text>
<text x="91" y="48.5" transform="rotate(-90 91 48.5)">GND</text>
<text x="93.6" y="48.5" transform="rotate(-90 93.6 48.5)">PAD</text>
<text x="119.4" y="49.1">C4</text>
<text x="119.4" y="51.7">2.2u</text>
<text x="143.5" y="50.4">C14</text>
<text x="143.5" y="52.9">0.1u</text>
<text x="204.2" y="51.7">OPA1656ID</text>
<text x="207.6" y="49.1">U6A</text>
<text x="221.9" y="48.1">10k</text>
<text x="222.4" y="53.4">R8</text>
<text x="230.9" y="51.7">OPA1656ID</text>
<text x="234.2" y="49.1">U6B</text>
<text x="246.4" y="50.4">10k</text>
<text x="36.6" y="55.5">D+</text>
<text x="149.9" y="58">C13</text>
<text x="204.6" y="56.7">+</text>
<text x="231.3" y="56.7">+</text>
<text x="34.4" y="63.1">SBU1</text>
<text x="34.4" y="65.6">SBU2</text>
<text x="94" y="61.8">C1</text>
<text x="94" y="64.4">4.7u</text>
<text x="149.9" y="60.6">0.1u</text>
<text x="167.2" y="65.9" transform="rotate(-90 167.2 65.9)">V-</text>
<text x="167.2" y="61.4" transform="rotate(-90 167.2 61.4)">V+</text>
<text x="167.6" y="64.4">OPA1656ID</text>
<text x="167.6" y="61.8">U6C</text>
<text x="221.7" y="63.1">10k</text>
<text x="221.8" y="64.9">R10</text>
<text x="246.4" y="65.6">R11</text>
<text x="23.7" y="66.3" transform="rotate(-90 23.7 66.3)">SHIELD</text>
<text x="31.3" y="66.3" transform="rotate(-90 31.3 66.3)">GND</text>
<text x="108" y="67.2">R5</text>
<text x="108" y="69.4">10k</text>
<text x="115.6" y="66.9">R6</text>
<text x="115.6" y="69.4">10k</text>
<text x="138.4" y="72">C15</text>
<text x="246.4" y="68.2">10k</text>
<text x="27.2" y="75.5">PWR_FLAG</text>
<text x="138.4" y="74.5">0.1u</text>
<text x="161.6" y="75.8">PWR_FLAG</text>
<text x="24.6" y="82.1">GND</text>
<text x="128.8" y="82.1">GND</text>
<text x="150.5" y="80.9">10u</text>
<text x="151.1" y="78.3">C9</text>
<text x="150.2" y="93.6">0.1u</text>
<text x="151.1" y="91">C8</text>
<text x="176.1" y="101.2">U4</text>
<text x="232.4" y="101.2">R12</text>
<text x="240" y="101.2">R13</text>
<text x="247.7" y="101.2">R14</text>
<text x="255.3" y="101.2">R15</text>
<text x="176.1" y="103.7">PCM5102A</text>
<text x="232.4" y="103.7">2.2</text>
<text x="240" y="103.7">2.2</text>
<text x="247.7" y="103.7">2.2</text>
<text x="255.3" y="103.7">2.2</text>
<text x="161.8" y="108.8">LRCK</text>
<text x="161.8" y="111.4">DIN</text>
<text x="161.8" y="113.9">BCK</text>
<text x="169.8" y="112.3" transform="rotate(-90 169.8 112.3)">CPVDD</text>
<text x="172.3" y="111" transform="rotate(-90 172.3 111)">DVDD</text>
<text x="174.9" y="110.8" transform="rotate(-90 174.9 110.8)">AVDD</text>
<text x="176" y="111.4">OUTR</text>
<text x="176.2" y="108.8">OUTL</text>
<text x="161.8" y="116.4">SCK</text>
<text x="176" y="116.4">CAPP</text>
<text x="196.9" y="119">C10</text>
<text x="27.7" y="125.3">AP2112K-3.3</text>
<text x="32.9" y="122.8">U2</text>
<text x="161.8" y="121.5">FLT</text>
<text x="161.8" y="124.1">DEMP</text>
<text x="175.8" y="124.1">CAPM</text>
<text x="196.9" y="121.5">2.2u</text>
<text x="231.1" y="121.5">J3</text>
<text x="231.1" y="124.1">Conn_01x03</text>
<text x="251.5" y="121.5">J2</text>
<text x="251.5" y="124.1">Conn_01x05</text>
<text x="29.5" y="129.1">VIN</text>
<text x="29.5" y="131.7">EN</text>
<text x="34.2" y="129.1">VOUT</text>
<text x="50.8" y="131.7">C6</text>
<text x="60.2" y="131.7">R7</text>
<text x="86" y="126.6">U3</text>
<text x="86" y="129.1">ESP32-S3-WROOM-1</text>
<text x="157.5" y="131.7">10k</text>
<text x="161.8" y="126.6">XSMT</text>
<text x="161.8" y="129.1">FMT</text>
<text x="175.9" y="129.1">LDOO</text>
<text x="176.1" y="131.7">VNEG</text>
<text x="235.7" y="131.9">GND</text>
<text x="35.2" y="135.6" transform="rotate(-90 35.2 135.6)">GND</text>
<text x="50.8" y="134.2">2.2u</text>
<text x="60" y="133.7">10k</text>
<text x="71.6" y="134.2">EN</text>
<text x="84.7" y="135" transform="rotate(-90 84.7 135)">3V3</text>
<text x="90.8" y="136.8">RXD0</text>
<text x="91.2" y="134.2">TXD0</text>
<text x="153.8" y="132.3" transform="rotate(-90 153.8 132.3)">R16</text>
<text x="169.8" y="132.8" transform="rotate(-90 169.8 132.8)">CPGND</text>
<text x="172.3" y="132.8" transform="rotate(-90 172.3 132.8)">DGND</text>
<text x="174.9" y="132.8" transform="rotate(-90 174.9 132.8)">AGND</text>
<text x="71.6" y="139.3">IO0</text>
<text x="71.6" y="141.8">IO1</text>
<text x="91.5" y="139.3">IO17</text>
<text x="91.5" y="141.8">IO18</text>
<text x="138.4" y="139.3">C11</text>
<text x="138.4" y="141.8">2.2u</text>
<text x="71.6" y="144.4">IO2</text>
<text x="71.6" y="146.9">IO3</text>
<text x="71.6" y="149.5">IO4</text>
<text x="88.2" y="144.4">USB_D-</text>
<text x="88.2" y="146.9">USB_D+</text>
<text x="91.5" y="149.5">IO21</text>
<text x="71.6" y="152">IO5</text>
<text x="71.6" y="154.5">IO6</text>
<text x="91.5" y="152">IO35</text>
<text x="91.5" y="154.5">IO36</text>
<text x="125.4" y="155.8">Conn_01x02</text>
<text x="176.5" y="155.8">J8</text>
<text x="71.6" y="157.1">IO7</text>
<text x="71.6" y="159.6">IO8</text>
<text x="91.5" y="157.1">IO37</text>
<text x="91.5" y="159.6">IO38</text>
<text x="134.8" y="158.3">J6</text>
<text x="163.8" y="158.3">J7</text>
<text x="163.8" y="160.9">Conn_01x02</text>
<text x="176.5" y="158.3">Conn_01x02</text>
<text x="195.6" y="157.1">J9</text>
<text x="195.6" y="159.6">Conn_01x02</text>
<text x="71.6" y="162.2">IO9</text>
<text x="71.6" y="164.7">IO10</text>
<text x="71.6" y="167.2">IO11</text>
<text x="91.5" y="162.2">IO39</text>
<text x="91.5" y="164.7">IO40</text>
<text x="91.5" y="167.2">IO41</text>
<text x="154.4" y="166.2">GND</text>
<text x="71.6" y="169.8">IO12</text>
<text x="71.6" y="172.3">IO13</text>
<text x="91.5" y="169.8">IO42</text>
<text x="91.5" y="172.3">IO45</text>
<text x="131.1" y="172.8">Conn_01x07</text>
<text x="132.1" y="171">J4</text>
<text x="71.6" y="174.9">IO14</text>
<text x="71.6" y="177.4">IO15</text>
<text x="71.6" y="179.9">IO16</text>
<text x="91.5" y="174.9">IO46</text>
<text x="91.5" y="177.4">IO47</text>
<text x="91.5" y="179.9">IO48</text>
<text x="54.6" y="182">C7</text>
<text x="62.5" y="181.2">1u</text>
<text x="84.7" y="181.1" transform="rotate(-90 84.7 181.1)">GND</text>
<text x="152.4" y="181.2">J5</text>
<text x="152.4" y="183.7">Conn_01x05</text>
<text x="99.6" y="192.6">GND</text>
</g>
<g font-size="1.8" fill="#a90000">
<text x="80.6" y="26.4">3</text>
<text x="100.3" y="26.4">11</text>
<text x="41.9" y="34">A4</text>
<text x="80.6" y="31.5">1</text>
<text x="80.6" y="34">8</text>
<text x="100.9" y="31.5">2</text>
<text x="166.1" y="33.1" transform="rotate(-90 166.1 33.1)">8</text>
<text x="41.8" y="41.7">B5</text>
<text x="41.9" y="39.1">A5</text>
<text x="80" y="36.6">12</text>
<text x="80" y="41.7">10</text>
<text x="100.9" y="36.6">7</text>
<text x="100.9" y="41.7">6</text>
<text x="229.2" y="39.1">5</text>
<text x="241.9" y="41.7">7</text>
<text x="41.9" y="46.7">A7</text>
<text x="100.9" y="46.7">5</text>
<text x="166.1" y="44.5" transform="rotate(-90 166.1 44.5)">4</text>
<text x="202.5" y="44.2">2</text>
<text x="229.2" y="44.2">6</text>
<text x="41.8" y="49.3">B7</text>
<text x="41.9" y="51.8">A6</text>
<text x="89.9" y="51.5" transform="rotate(-90 89.9 51.5)">4</text>
<text x="92.5" y="52.1" transform="rotate(-90 92.5 52.1)">13</text>
<text x="41.8" y="54.4">B6</text>
<text x="166.1" y="57.2" transform="rotate(-90 166.1 57.2)">8</text>
<text x="229.2" y="55.6">5</text>
<text x="241.9" y="58.2">7</text>
<text x="41.8" y="64.5">B8</text>
<text x="41.9" y="62">A8</text>
<text x="202.5" y="60.7">2</text>
<text x="224.5" y="60.3">GND 6</text>
<text x="22.6" y="71.2" transform="rotate(-90 22.6 71.2)">S1</text>
<text x="30.2" y="71.1" transform="rotate(-90 30.2 71.1)">A1</text>
<text x="166.1" y="68.7" transform="rotate(-90 166.1 68.7)">4</text>
<text x="158.7" y="107.7">15</text>
<text x="168.7" y="104.8" transform="rotate(-90 168.7 104.8)">1</text>
<text x="171.2" y="105.5" transform="rotate(-90 171.2 105.5)">20</text>
<text x="173.7" y="104.8" transform="rotate(-90 173.7 104.8)">8</text>
<text x="182.2" y="107.7">6</text>
<text x="158.7" y="110.2">14</text>
<text x="158.7" y="112.8">13</text>
<text x="182.2" y="110.2">7</text>
<text x="158.7" y="115.3">12</text>
<text x="182.2" y="115.3">2</text>
<text x="224.7" y="119.1">1</text>
<text x="245" y="116.6">1</text>
<text x="245" y="119.1">2</text>
<text x="158.7" y="120.4">11</text>
<text x="158.7" y="122.9">10</text>
<text x="158.7" y="125.5">17</text>
<text x="182.2" y="122.9">4</text>
<text x="224.7" y="121.7">2</text>
<text x="224.7" y="124.2">3</text>
<text x="245" y="121.7">3</text>
<text x="245" y="124.2">4</text>
<text x="27.2" y="128">1</text>
<text x="27.2" y="130.6">3</text>
<text x="39.9" y="128">5</text>
<text x="83.6" y="130.2" transform="rotate(-90 83.6 130.2)">2</text>
<text x="158.7" y="128">16</text>
<text x="181.6" y="128">18</text>
<text x="182.2" y="130.6">5</text>
<text x="245" y="126.7">5</text>
<text x="34" y="137.9" transform="rotate(-90 34 137.9)">2</text>
<text x="69.1" y="133.1">3</text>
<text x="96.5" y="133.1">37</text>
<text x="96.5" y="135.6">36</text>
<text x="168.7" y="135.3" transform="rotate(-90 168.7 135.3)">3</text>
<text x="171.2" y="135.9" transform="rotate(-90 171.2 135.9)">19</text>
<text x="173.7" y="135.3" transform="rotate(-90 173.7 135.3)">9</text>
<text x="68.5" y="138.2">27</text>
<text x="68.5" y="140.7">39</text>
<text x="68.5" y="143.3">38</text>
<text x="96.5" y="143.3">13</text>
<text x="68.5" y="145.8">15</text>
<text x="96.5" y="145.8">14</text>
<text x="96.5" y="156">30</text>
<text x="142.2" y="154.7">2</text>
<text x="170.1" y="154.7">1</text>
<text x="189.2" y="156">1</text>
<text x="96.5" y="158.5">31</text>
<text x="96.5" y="161">32</text>
<text x="142.2" y="157.2">1</text>
<text x="157.4" y="157.2">1</text>
<text x="157.4" y="159.8">2</text>
<text x="170.1" y="157.2">2</text>
<text x="189.2" y="158.5">2</text>
<text x="96.5" y="163.6">33</text>
<text x="96.5" y="166.1">34</text>
<text x="125.7" y="163.6">1</text>
<text x="125.7" y="166.1">2</text>
<text x="68.5" y="171.2">21</text>
<text x="68.5" y="173.7">22</text>
<text x="96.5" y="168.7">35</text>
<text x="96.5" y="171.2">26</text>
<text x="96.5" y="173.7">16</text>
<text x="125.7" y="168.7">3</text>
<text x="125.7" y="171.2">4</text>
<text x="96.5" y="176.3">24</text>
<text x="96.5" y="178.8">25</text>
<text x="146" y="176.3">1</text>
<text x="146" y="178.8">2</text>
<text x="83.6" y="183.6" transform="rotate(-90 83.6 183.6)">1</text>
<text x="146" y="181.4">3</text>
<text x="146" y="183.9">4</text>
<text x="146" y="186.4">5</text>
</g>
<g font-size="1.8" fill="#009600">
<text x="107.9" y="26.3">+4.5V_Audio</text>
<text x="45.7" y="47.9">USB_D-</text>
<text x="45.7" y="53">USB_D+</text>
</g>
<g font-size="1.8" fill="#0f0f0f">
<text x="192.9" y="39">DAC_LEFT 3</text>
<text x="215.2" y="41.7">1 OUT_L+</text>
<text x="241.9" y="41.7">7 OUT_L-</text>
<text x="115.6" y="46.6">-4.5V_Audio</text>
<text x="191.7" y="55.5">DAC_RIGHT 3</text>
<text x="215.2" y="58.2">1 OUT_R+</text>
<text x="241.9" y="58.2">7 OUT_R-</text>
<text x="164.6" y="96.2">3.3V</text>
<text x="229.5" y="97.8" transform="rotate(-90 229.5 97.8)">OUT_L-</text>
<text x="237.1" y="97.8" transform="rotate(-90 237.1 97.8)">OUT_L+</text>
<text x="244.8" y="97.8" transform="rotate(-90 244.8 97.8)">OUT_R-</text>
<text x="252.4" y="97.8" transform="rotate(-90 252.4 97.8)">OUT_R+</text>
<text x="149.7" y="107.6">I2S_LRCK 15</text>
<text x="182.2" y="107.7">6 DAC_LEFT</text>
<text x="149.7" y="112.7">I2S_BCLK 13</text>
<text x="150.1" y="110.1">I2S_DATA14</text>
<text x="182.2" y="110.2">7 DAC_RIGHT</text>
<text x="146.1" y="125.4">XSMT</text>
<text x="45.7" y="127.9">3.3V</text>
<text x="96.5" y="138.2">10 BUTTON_NEXT</text>
<text x="96.5" y="140.7">11 XSMT</text>
<text x="61.1" y="148.2">KNOB_A 4</text>
<text x="96.5" y="148.3">23 I2S_BCLK</text>
<text x="55.2" y="155.9">TOGGLE_MODE7</text>
<text x="59.5" y="153.3">KNOB_SW 6</text>
<text x="60.9" y="150.8">KNOB_B 5</text>
<text x="96.5" y="150.9">28 I2S_LRCK</text>
<text x="96.5" y="153.4">29 I2S_DATA</text>
<text x="166" y="154.9" transform="rotate(-90 166 154.9)">BUTTON_PLAY</text>
<text x="60.9" y="158.4">TFT_RST12</text>
<text x="61.8" y="160.9">TFT_DC17</text>
<text x="155.9" y="157.5" transform="rotate(-90 155.9 157.5)">BUTTON_PREV</text>
<text x="187.6" y="156.2" transform="rotate(-90 187.6 156.2)">BUTTON_NEXT</text>
<text x="59.8" y="166">TFT_MOSI19</text>
<text x="61.9" y="163.5">TFT_CS18</text>
<text x="120.1" y="166">3.3V</text>
<text x="59.6" y="168.6">TFT_SCLK20</text>
<text x="115.5" y="168.6">TFT_SCLK</text>
<text x="115.7" y="171.1">TFT_MOSI</text>
<text x="116.8" y="173.6">TFT_RST 5</text>
<text x="144.4" y="170.9" transform="rotate(-90 144.4 170.9)">TOGGLE_MODE</text>
<text x="55.4" y="176.2">BUTTON_PREV 8</text>
<text x="55.7" y="178.7">BUTTON_PLAY 9</text>
<text x="117.7" y="176.2">TFT_DC 6</text>
<text x="117.8" y="178.7">TFT_CS 7</text>
<text x="137.1" y="178.7">KNOB_B</text>
<text x="137.3" y="176.2">KNOB_A</text>
<text x="135.7" y="181.3">KNOB_SW</text>
</g>
</svg>
